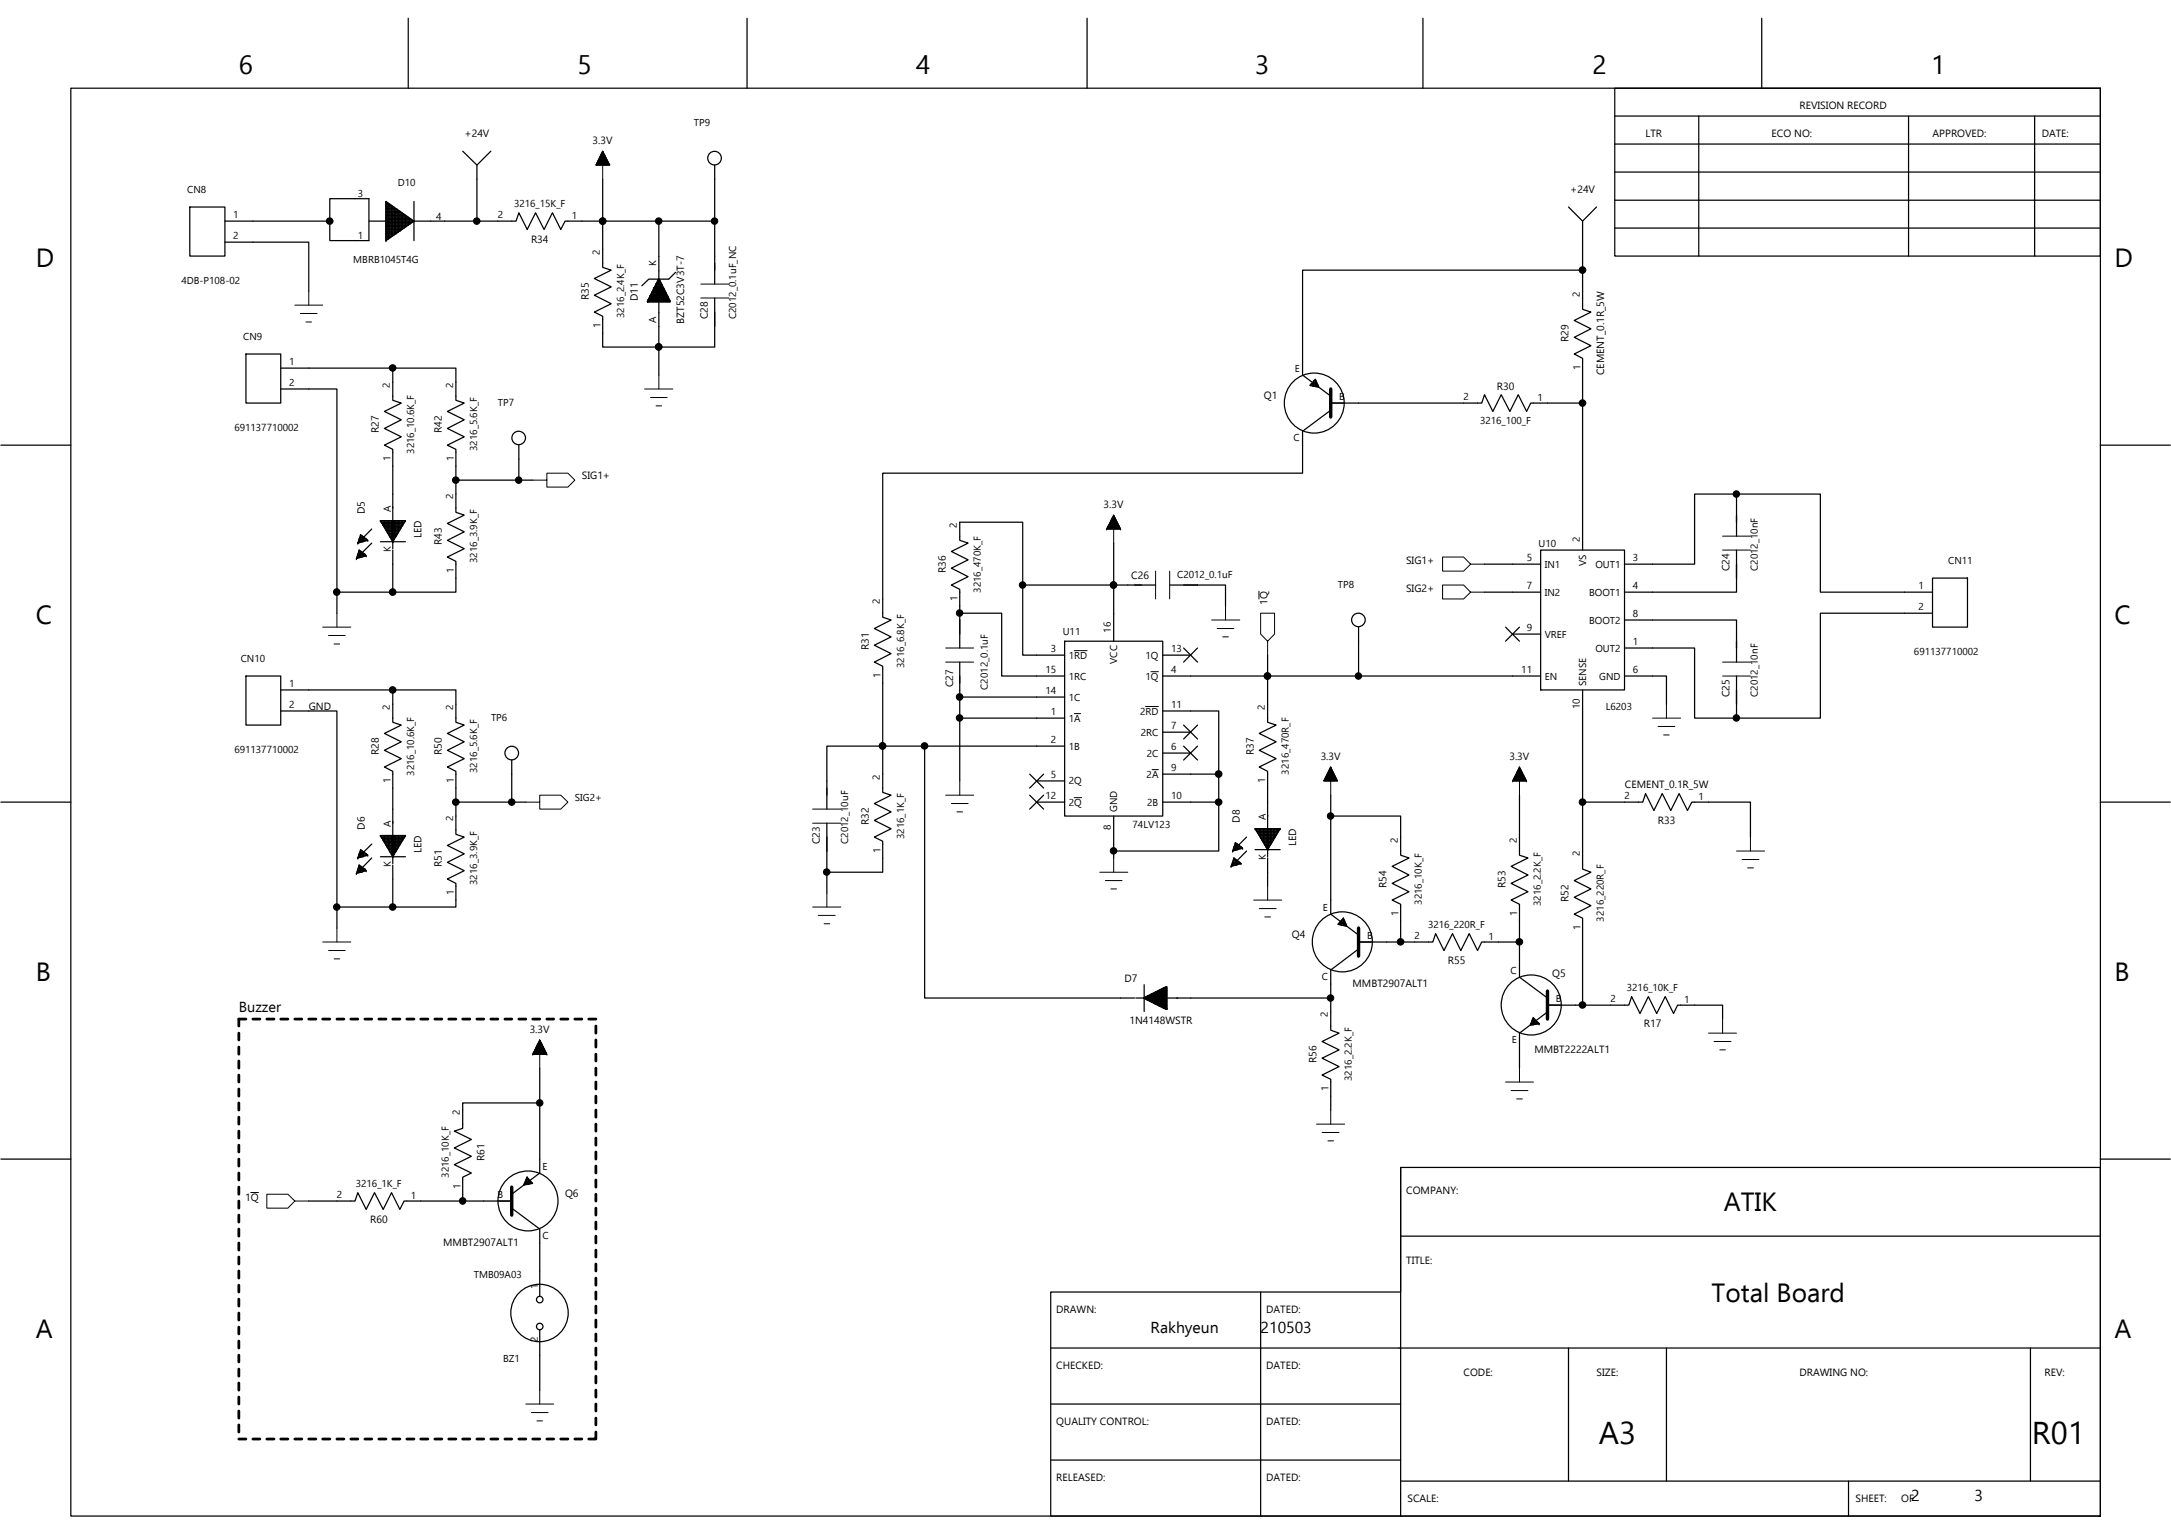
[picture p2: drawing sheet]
<svg xmlns="http://www.w3.org/2000/svg" width="297mm" height="210mm" viewBox="0 0 297 210" stroke-linecap="round" stroke-linejoin="round" font-family="sans-serif">
<g fill="none" stroke="#000" stroke-width=".17">
<path d="M9.7 12.1h277.7v195.3h-277.7zM55.9 2.5v9.6M102.2 2.5v9.6M148.7 2.5v9.6M194.7 2.5v9.6M220.9 15.9h66.5M220.9 19.7h66.5M220.9 12.1h66.5v22.9h-66.5zM232.4 15.9v19.1M241 2.5v9.6M261.1 15.9v19.1M278.4 15.9v19.1"/>
<path d="M26 28.3h4.8v6.7h-4.8zM30.8 33.1h11.4v6.7M45.1 30.2v2.7h5.4v-5.7h-5.4v3h-14.3M50.5 30.2h20.1l.4-1.1 1.1 2.3 1.2-2.3 1.1 2.3 1.2-2.3 1.1 2.3 .6-1.2h12.8M52.8 32.9h.1M52.8 27.6h.1M52.8 31.2h2.5M52.8 28.5h1.3v3.5M52.8 28.9h1.9v2.7M52.8 27.6v5.3M52.8 32.7h.3M52.8 32.5h.6"/>
<path d="M52.8 32.4h.8M52.8 32.2h1.1M52.8 32h1.4M52.8 31.8h1.7M52.8 31.6h2M52.8 31.4h2.2M52.8 31h2.8M52.8 30.8h3.1M52.8 30.6h3.3M52.8 30.4h3.6M52.8 30.1h3.5M52.8 29.9h3.2v.7"/>
<path d="M52.8 29.7h3M52.8 29.5h2.7M52.8 29.3h2.4M52.8 29.1h2.2M52.8 28.7h1.6M52.8 28.3h1.1M52.8 28.2h.8M52.8 27.9h.5M52.8 27.8h.3M52.8 27.6l3.8 2.6-3.8 2.7zM53 27.7v5.1M53.2 27.8v4.9"/>
<path d="M53.4 28v4.5M53.6 28.1v4.3M53.7 28.2v4M54 28.4v3.7M54.3 28.6v3.3M54.5 28.8v2.9M54.9 29.1v2.4M55.1 29.2v2.1M55.3 29.3v1.9M55.5 29.4v1.6M55.7 29.6v1.3M55.9 29.7v1.1"/>
<path d="M56.2 30v.5M56.4 30.1v.3M56.6 30.2h.1M56.6 27.6v5.3M63.3 20.7l2 1.9v7.6M67.2 20.7l-1.9 1.9M82.5 24.5v12.1l1.1 .4-2.3 1.1 2.3 1.1-2.3 1.2 2.3 1.2-2.3 1.1 1.2 .6v4.2h7.6v3.8M82.5 30.2h.1M90.1 30.2v8M92.4 37.3l-.9 .9h-2.7l-1 .9M97.8 22.6v7.6h-7.7M97.8 30.2v8.7"/>
<path d="M214.6 28.3l1.9 1.9v12.1l1.2 .4-2.3 1.1 2.3 1.2-2.3 1.1 2.3 1.2-2.3 1.1 1.1 .6v6.1M216.5 37h-38.3v14.3l3.9 2.9M218.4 28.3l-1.9 1.9M220.9 23.5h66.5M220.9 27.4h66.5M220.9 31.2h66.5M33.7 48.4h4.7v6.7h-4.7zM38.4 50.4h15.3v4.4l1.2 .3-2.3 1.2 2.3 1.1-2.3 1.2 2.3 1.2-2.3 1.1 1.1 .6v13.6M38.4 53.2h7.7v27.8M53.7 50.4h8.7v4.4l1.1 .3-2.3 1.2 2.3 1.1-2.3 1.2 2.3 1.2-2.3 1.1 1.2 .6v4.2h8.6M97.8 40.8v6.7h-7.7v-6.2M179.3 52.7h1"/>
<path d="M179.4 52.5v.3M179.5 52.5h.7M179.6 52.3v.5M179.7 52.3h.4v.6M179.7 52.8h.7M179.7 52.1v.7M179.8 52.1h.3M180 51.9v1M180 51.9l.4 1.1-1.2-.3zM180 51.9h.1M180.3 52.7v.3M182.1 55.1h20.6l.4-1.1 1.2 2.3 1.1-2.3 1.2 2.3 1.1-2.3 1.2 2.3 .5-1.2h7.1v20.1"/>
<path d="M182.1 56.1l-3.9 2.9v5.7h-57.4v19.7l1.1 .4-2.3 1.2 2.3 1.1-2.3 1.2 2.3 1.1-2.3 1.2 1.2 .5v17.3l1.1 .4-2.3 1.1 2.3 1.2-2.3 1.1 2.3 1.2-2.3 1.1 1.2 .6v4.2h-7.7v2.9M.1 60.9h9.6M48.8 76.4h.1M48.8 76.2h.7M48.9 76h1.2M49 74.3h.1M49 75.6h.7M49 74.1h.7M49.1 75.4h.3M49.1 73.9h1.2M49.1 75.2v1.1M49.1 75.2h.1"/>
<path d="M49.1 75.2l1 .8-1.3 .4zM49.2 73.5h.6M49.3 73.3h.3M49.3 75.4v.8M49.3 73.2v1M49.3 73.2h.1M49.5 75.6v.6M49.5 73.3v.8M49.7 75.7v.4M49.7 73.5v.6M49.9 76.1v-.3h-.9v.5M49.9 73.6v.4"/>
<path d="M50.1 76h.1M50.1 73.9v-.2h-1v.5M50.3 73.9h.1M50.9 74.3l-1.9 1.9M50.9 72.4l-1.9 1.9 .3-1.1 1 .7-1.3 .4M52 71.2h.1M52 74.1h3.5M52.2 71.2v.4M52.4 71.2v.7M52.8 71.2v1.3M53 71.2v1.6M53.4 71.2v2.3"/>
<path d="M53.6 71.2v2.6M53.7 75.2v5.8M53.7 71.2h1.8l-1.8 2.9zM53.7 74.1h.1M53.9 73.9h-.3M54 71.2v2.6M54 73.7h-.5M54.1 73.5h-.7M54.1 71.2v2.3M54.2 73.3h-.9M54.3 71.2v2h-1.1v-2M54.5 73h-1.4"/>
<path d="M54.5 71.2v1.6M54.5 72.7h-1.5M54.7 72.6h-1.9M54.7 71.2v1.3M54.8 72.4h-2.1M54.9 71.2v1h-2.3v-1M55 72h-2.5M55.1 71.2v.6M55.1 71.8h-2.7M55.2 71.6h-2.9M55.3 71.2v.3M55.4 71.4h-3.3"/>
<path d="M55.5 71.2h.1M55.5 71.2h-3.5M62.4 65.7v4.4l1.1 .4-2.3 1.1 2.3 1.1-2.3 1.2 2.3 1.2-2.3 1.1 1.2 .6v4.2h-16.3M71 60.9v4.8h1.9M152.4 74.3v13.4M203.1 77.2h7.7M210.8 75.2h11.5v19.2h-11.5zM237.6 75.2v5.8h-15.3M237.6 73.3v-5.7h11.5v13.4h15.3M237.6 67.6h-5.7v9.6h-9.6M264.4 79.1h4.8v6.7h-4.8zM287.4 60.9h9.5"/>
<path d="M33.7 92.5h4.7v6.7h-4.7zM38.4 94.4h15.3v4.4l1.2 .4-2.3 1.1 2.3 1.2-2.3 1.1 2.3 1.2-2.3 1.1 1.1 .6v12.6M38.4 97.3h7.7v26.8M46.1 81v2.9M53.7 94.4h8.7v4.4l1.1 .4-2.3 1.1 2.3 1.2-2.3 1.1 2.3 1.2-2.3 1.1 1.2 .6v4.2M131.3 83.9v4.7M131.3 90.6v4.8M131.3 98.2v8.6M145.7 87.7h13.4v23.9h-13.4zM145.7 89.6h-5.8v-18.2h-8.6v2.5l1.2 .4-2.3 1.1 2.3 1.2-2.3 1.1 2.3 1.2-2.3 1.1 1.1 .6v3.3h5.8v8.6h8.6M145.7 95.4h-14.4v2.8M145.7 98.2h-14.4"/>
<path d="M158.1 80h-18.2M159.1 97.3h7.6v8.6M159.1 92.5h14.3M159.1 89.6h3.8M160 80h7.7v2.9M161.9 88.6l1.9 2M161.9 99.2l1.9 1.9M163.8 88.6l-1.9 2M163.8 99.2l-1.9 1.9M173.4 89.6v2.9M173.4 92.5v6.3l1.2 .4-2.3 1.1 2.3 1.2-2.3 1.1 2.3 1.2-2.3 1.1 1.1 .6v11.7M185.9 85.8v6.7h-12.5"/>
<path d="M185.9 92.5h24.9M203.1 81h7.7M206 85.8l1.9 1.9M207 86.7h3.8M207.9 85.8l-1.9 1.9M216.5 94.4v15.3M222.3 92.5h5.7v3.8M222.3 88.6h9.6v9.6h5.7M222.3 84.8h15.3v5.8M264.4 83.9h-15.3v14.3h-11.5v-5.7M.1 109.7h9.6M48.8 119.5h.1"/>
<path d="M48.8 119.3h.7M48.9 119.1h1.2M49 117.4h.1M49 118.7h.7M49 117.2h.7M49.1 118.5h.3M49.1 117h1.2M49.1 118.3v1.1M49.1 118.3h.1M49.1 118.3l1 .8-1.3 .4zM49.2 116.6h.6M49.3 116.4h.2v.8"/>
<path d="M49.3 118.5v.8M49.3 116.2v1.1M49.3 116.2h.1M49.5 118.6v.7M49.7 118.8v.4M49.7 116.5v.7M49.9 119.1v-.2h-.9v.5M49.9 116.7v.4M50.1 119.1h.1M50.1 117.1v-.3h-1v.5M50.3 117h.1M50.9 117.4l-1.9 1.9"/>
<path d="M50.9 115.5l-1.9 1.9 .3-1.2 1 .8-1.3 .4M52 114.3h.1M52 114.3h3.5M52 117.2h3.5M52.1 114.5h3.3M52.2 114.3v.4M52.3 114.7h2.9M52.4 114.9h2.7M52.4 114.3v.7M52.5 115.1h2.5M52.6 114.3v1h2.3v-1M52.7 115.5h2.1"/>
<path d="M52.8 114.3v1.3l1.9 .1M53 115.8h1.5M53 114.3v1.6M53.1 116h1.4M53.2 114.3v1.9h1.1v-1.9M53.3 116.4h.9M53.4 114.3v2.3M53.4 116.6h.7M53.5 116.8h.5M53.6 114.3v2.6M53.6 117h.3M53.7 118.3v5.8"/>
<path d="M53.7 114.3h1.8l-1.8 2.9zM53.7 117.2h.1M54 114.3v2.5M54.1 114.3v2.2M54.5 114.3v1.6M54.7 114.3v1.3M55.1 114.3v.6M55.3 114.3v.3M55.5 114.3h.1M70 104v5.7h1.9M70 109.7h-7.6v4.4l1.1 .4-2.3 1.2 2.3 1.1-2.3 1.2 2.3 1.1-2.3 1.1 1.2 .6v3.3h-8.7M113.1 112.6v6.7"/>
<path d="M126.5 102.1h-13.4v8.6M140.9 105.9l1.9 1.9M140.9 108.8l1.9 1.9M141.8 109.7h3.9M141.8 106.8h3.9M142.8 105.9l-1.9 1.9M142.8 108.8l-1.9 1.9M145.7 102.1h-19.2v34.4h28.7M152.4 111.6v5.8M159.1 109.7h7.6v6.7h-14.3M159.1 105.9h7.6v3.8M159.1 103h3.8"/>
<path d="M159.1 100.2h3.8M161.9 102.1l1.9 1.9M163.8 102.1l-1.9 1.9M168.4 118.5h.1M168.5 118.3h.7M168.6 118.1h1.2M168.7 116.4h.1M168.7 116.2h.7M168.7 117.8h.6M168.8 116h1.2M168.8 117.6h.3M168.8 117.4h.1"/>
<path d="M168.8 117.4v1M168.8 117.4l1 .7-1.4 .4zM168.9 115.7h.6M169 115.5h.3M169 115.3h.1M169 115.3v1M169 117.5v.8M169.2 115.4v.8M169.2 117.7v.6M169.4 115.6v.6M169.4 117.8v.4M169.6 115.7v.4"/>
<path d="M169.6 118.2v-.2h-.9v.4M169.8 116.1v-.3h-1v.5M169.8 118.1h.1M170 116h.1M170.6 114.5l-1.9 1.9 .3-1.1 1 .7-1.3 .4M170.6 116.4l-1.9 1.9M171.7 116.2h3.5M171.7 113.4h.1M171.7 113.4h3.5M171.8 113.5h3.2M171.9 113.4v.3M172 113.7h2.9"/>
<path d="M172.1 113.9h2.7M172.1 113.4v.6M172.2 114.1h2.5M172.3 113.4v.9h2.3v-.9M172.4 114.5h2.1M172.5 113.4v1.3M172.5 114.7h1.9M172.6 114.9h1.6M172.7 113.4v1.6M172.7 115.1h1.4M172.9 113.4v1.9h1.1v-1.9M173 115.5h.9"/>
<path d="M173.1 113.4v2.2M173.1 115.7h.7M173.2 115.8h.4M173.2 113.4v2.5M173.3 116h.3M173.4 113.4h1.8l-1.8 2.8zM173.4 116.2h.1M173.4 117.4v3.8M173.6 113.4v2.5M173.8 113.4v2.2M174.2 113.4v1.5M174.4 113.4v1.2"/>
<path d="M174.8 113.4v.6M175 113.4v.3M175.2 113.4h.1M182.1 108.8v16.3l3.8 2.8M182.1 111.6h9.5v5.4l1.2 .4-2.3 1.1 2.3 1.2-2.3 1.1 2.3 1.2-2.3 1.1 1.1 .6v5.2h-5.7M207.9 108.8v8.2l1.2 .4-2.3 1.1 2.3 1.2-2.3 1.1 2.3 1.2-2.3 1.1 1.1 .6v5.2M239.5 114.5v-4.8h-8l-.6 1.2-1.2-2.3-1.1 2.3-1.2-2.3-1.1 2.3-1.2-2.3-.3 1.1h-8.3v9.2l1.2 .4-2.3 1.2 2.3 1.1-2.3 1.1 2.3 1.2-2.3 1.2 1.1 .5v11.9M287.4 109.7h9.5M46.1 124.1v2.9M46.1 124.1h7.6M155.4 136.5h1.1M156.5 134.7v3.7"/>
<path d="M159.6 136.5h22.5M183.1 126.4h1M183.2 126.3v.2M183.3 126.2h.7M183.4 126v.5M183.5 126h.5v.6M183.5 126.6h.7M183.6 125.8v.8M183.7 125.8h.2M183.8 125.6v1M183.8 125.6h.1M183.8 125.6l.5 1.1-1.3-.3z"/>
<path d="M184.2 126.4v.3M185.9 129.8l-3.8 2.9v8.2l1.1 .4-2.3 1.2 2.3 1.1-2.3 1.2 2.3 1.1-2.3 1.2 1.2 .5v4.2M191.6 128.9h4.4l.4-1.2 1.2 2.3 1.1-2.3 1.2 2.3 1.1-2.3 1.2 2.3 .5-1.1h5.2v4.8l3.8 2.8M209.5 140h1.1M209.5 139.8h.9M209.6 139.5v.7M209.6 139.6h.6M209.7 139.4h.3M209.8 139.2h.1M209.8 139.2l.8 .9-1.2 .1zM209.8 139.3v.9M210 139.5v.6"/>
<path d="M210.2 139.7v.4M210.4 139.8v.3M211.7 137.5h11.2l.3-1.2 1.2 2.3 1.1-2.3 1.2 2.3 1.1-2.3 1.2 2.3 .5-1.1h6.2v1.9M211.7 138.4l-3.8 2.9v4.8M.1 158.6h9.6M73.8 150.9h-10.5v3.4l-1.1 .4 2.3 1.2-2.3 1.1 2.3 1.2-2.3 1.1 2.3 1.2-1.2 .5v3.3M73.8 146.1v14.4l-3.8 2.9M191.6 159.7v47.7M209.4 140.2h.4M209.4 140v.2M210.6 140.1h.1M287.4 158.6h9.5"/>
<path d="M70 164.3h-14.7l-.6 1.1-1.1-2.2-1.2 2.2-1.2-2.2-1.1 2.2-1.1-2.2-.4 1.1h-6.4M70 165.3l3.8 2.8v9.2M71.7 162h.7M71.8 161.9v.2M71.8 161.8h1M71.9 161.6h.7M71.9 161.4h.5M71.9 161.4v.6M72 161.2h.3M72.1 161l.8 .9-1.3 .2zM72.1 161h.1M72.1 161v1"/>
<path d="M72.3 161.3v.7M72.5 161.5v.4M72.7 161.7v.2M143.8 176.7h47.8v-17h95.8v47.7h-143.6zM172.5 176.7v30.7M191.6 169.1h95.8M73.8 181.9v8.3M143.8 192.1h47.8M143.8 199.7h47.8M143.8 184.4h143.6M214.6 184.4v18.2M228 184.4v18.2"/>
<path d="M277.8 184.4v18.2M191.6 202.6h95.8M252.9 202.6v4.8"/>
<circle cx="97.8" cy="21.6" r=".93"/>
<circle cx="71" cy="59.9" r=".93"/>
<circle cx="179.8" cy="55.1" r="4.1"/>
<circle cx="185.9" cy="84.8" r=".93"/>
<circle cx="70" cy="103" r=".93"/>
<circle cx="183.7" cy="128.8" r="4.1"/>
<circle cx="209.5" cy="137.5" r="4.1"/>
<circle cx="72.2" cy="164.3" r="4.1"/>
<circle cx="73.8" cy="179.6" r="3.9"/>
<circle cx="73.8" cy="177.8" r=".45"/>
<circle cx="73.8" cy="181.5" r=".45"/>
</g>
<g fill="none" stroke="#000" stroke-width=".38">
<path d="M33.7 139.4h-1v1M34.6 139.4h1M36.5 139.4h1M38.4 139.4h1M40.3 139.4h1M42.2 139.4h1M44.2 139.4h.9M46.1 139.4h1M48 139.4h1M49.9 139.4h1M51.8 139.4h1M53.7 139.4h1"/>
<path d="M55.7 139.4h.9M57.6 139.4h.9M59.5 139.4h.9M61.4 139.4h1M63.3 139.4h1M65.3 139.4h.9M67.2 139.4h.9M69.1 139.4h.9M71 139.4h.9M72.9 139.4h.9M74.8 139.4h1M76.7 139.4h1"/>
<path d="M78.7 139.4h.9M80.6 139.4h.9M32.7 141.3v1M32.7 143.2v1M32.7 145.1v1M32.7 147.1v.9M32.7 149v.9M32.7 150.9v.9M32.7 152.8v1M32.7 154.7v1M32.7 156.7v.9M32.7 158.6v.9"/>
<path d="M81.5 140.4v.9M81.5 142.3v.9M81.5 144.2v.9M81.5 146.1v1M81.5 148v1M81.5 149.9v1M81.5 151.8v1M81.5 153.8v.9M81.5 155.7v1M81.5 157.6v1M81.5 159.5v1M32.7 160.5v.9"/>
<path d="M32.7 162.4v1M32.7 164.3v1M32.7 166.2v1M32.7 168.1v1M32.7 170v1M32.7 172v.9M32.7 173.9v.9M32.7 175.8v.9M32.7 177.7v1M32.7 179.6v1M81.5 161.4v1M81.5 163.4v.9"/>
<path d="M81.5 165.3v.9M81.5 167.2v.9M81.5 169.1v.9M81.5 171v1M81.5 172.9v1M81.5 174.8v1M81.5 176.7v1M81.5 178.7v.9M32.7 181.5v1M32.7 183.5v.9M32.7 185.4v.9M32.7 187.3v1"/>
<path d="M32.7 189.2v1M32.7 191.1v1M32.7 193v1M32.7 194.9v1M32.7 196.9h1M34.6 196.9h1M36.5 196.9h1M38.4 196.9h1M40.3 196.9h1M42.2 196.9h1M44.2 196.9h.9M46.1 196.9h1"/>
<path d="M48 196.9h1M49.9 196.9h1M51.8 196.9h1M53.7 196.9h1M55.7 196.9h.9M57.6 196.9h.9M59.5 196.9h.9M61.4 196.9h1M63.3 196.9h1M65.3 196.9h.9M67.2 196.9h.9M69.1 196.9h.9"/>
<path d="M71 196.9h.9M72.9 196.9h.9M74.8 196.9h1M76.7 196.9h1M78.7 196.9h.9M81.5 180.6v.9M81.5 182.5v1M81.5 184.4v1M81.5 186.3v1M81.5 188.3v.9M81.5 190.2v.9M81.5 192.1v.9"/>
<path d="M81.5 194v.9M81.5 195.9v1h-.9"/>
</g>
<g fill="none" stroke="#000" stroke-width=".28">
<path d="M89.2 40v1.3M89.4 39.8h1.5M89.5 39.5h1.3M89.5 39.4v1.9M89.6 39.2h1M89.8 38.9h.7M89.8 38.9v2.4M89.9 38.7h.5M90 38.4h.2M90 38.3v3M90.1 38.2l1.6 3.1h-3.1zM90.3 38.5v2.8"/>
<path d="M90.5 39v2.3M90.8 39.5v1.8M88.8 40.8h2.6M88.9 40.5h2.4M88.9 40.5v.8M89.1 40.3h2.1M89.2 40h1.9M91.1 40.1v1.2M91.4 40.6v.7M91.6 41.1h-2.9v.2M91.6 41.2v.1M156.5 136.5h3.1"/>
<path d="M156.5 136.5l3.1-1.5v3zM156.8 136.4v.3M157 136.8h2.6M157.1 136.2v.6M157.1 136.2h2.5M157.3 136.1v.8M157.6 137.1h2M157.6 136v1.1M157.6 136h2M157.9 135.9v1.3M158.1 135.7v1.7h1.5M158.2 135.7h1.4"/>
<path d="M158.4 135.6v1.8M158.6 135.5v2.1h1M158.7 135.5h.9M158.9 135.3v2.4M159.5 135.1v2.9M159.6 135.2h-.4v2.7h.4"/>
</g>
<g fill="none" stroke="#000" stroke-width=".14">
<path d="M42.2 39.8v1.9M81.6 22.5v.1l1.8-.1M81.6 22.5h1.8M81.6 22.3v.3M81.6 22.4h1.7M81.7 22.3h1.6M81.7 22.2v.4M81.7 22.2h1.5M81.8 22.2h1.4M81.8 22v.6M81.8 22.1h1.4M81.8 22h1.3"/>
<path d="M81.8 21.9v.7M81.8 21.9h1.3M81.9 21.9h1.2M81.9 21.7v.9M81.9 21.8h1.1M82 21.7h1M82 21.5v1.1M82 21.6h.9M82.1 21.5h.8M82.1 21.4v1.2M82.1 21.5h.7v1.1M82.1 21.4h.7"/>
<path d="M82.2 21.2v1.4M82.2 21.3h.6v1.3M82.2 21.2h.5M82.2 21.1v1.5M82.3 21.1h.4M82.3 20.9v1.7M82.3 21h.3M82.4 20.9h.2M82.4 20.8h.1M82.4 20.7v1.9M82.5 20.7h.1M82.5 20.7v1.9"/>
<path d="M82.5 20.7l.9 1.9h-1.9l1-1.9v3.8M82.5 20.8v1.8M82.6 21v1.6M82.7 21.1v1.5M82.9 21.6v1M83 21.7v.9M83.1 21.9v.7M83.2 22.1v.5M83.2 22.2v.4M83.3 22.4v.2M95.9 38.9h3.8M40.3 41.7h3.9"/>
<path d="M41.1 42.9h2.3M41.9 44h.7M88.2 53.2h3.9M89 54.4h2.3M89.8 55.5h.7M90.1 51.3v1.9M95.9 40.8h3.8M72.9 65.7h1.9v-1h2.9l1 1-1 .9h-2.9v-.9M151.4 72.4h.1M151.5 72.3h1.8M151.5 72.2v.2M151.5 72.2h1.7"/>
<path d="M151.6 72v.4M151.6 72.1h1.6M151.6 72h1.5M151.6 71.9v.5M151.7 71.9h1.4M151.7 71.7v.7M151.7 71.8h1.3M151.8 71.7h1.2M151.8 71.6v.8M151.8 71.6h1.1M151.9 71.5h1M152 71.2v1.2"/>
<path d="M152 71.4h.8M152 71.3h.8M152 71.1v1.3M152 71.2h.7M152.1 71.1h.6M152.1 70.9v1.5M152.1 71h.5M152.2 70.8v1.6M152.2 70.9h.4M152.2 70.8h.3M152.3 70.6v1.8M152.3 70.7h.2"/>
<path d="M152.3 70.7h.1M152.4 70.5v1.9M152.4 70.6h.1M152.4 70.5h.1M152.4 70.5l.9 1.9h-1.9l1-1.9v3.8M152.5 70.7v1.7M152.6 70.8v1.6M152.7 71v1.4M152.7 71.1v1.3M152.8 71.3v1.1M152.8 71.4h-.9v1M152.9 71.5v.9"/>
<path d="M152.9 71.6v.8M153 71.8v.6M153.1 71.9v.5M153.2 72.1v.3M153.3 72.2v.2M153.3 72.4h.1M158.1 78.1v3.8M160 78.1v3.8M201.2 77.2l-.9-1h-2.9v1.9h2.9l.9-.9h1.9M235.7 73.3h3.8M235.7 75.2h3.8M44.2 85.8h3.8"/>
<path d="M45 86.9h2.2M45.7 88.1h.8M46.1 83.9v1.9M129.4 90.6h3.8M129.4 88.6h3.8M147 97.6h.8M147 89h1.7M156.7 96.6h1.8M157.5 91.9h1M165.8 84.8h3.8M166.5 86h2.3M167.3 87.1h.8"/>
<path d="M167.7 82.9v1.9M172.3 80.9v1M173.4 87.7l-.9-1v-2.8h1.9v2.8l-1 1v1.9M201.2 81l-.9-1h-2.9v1.9h2.9l.9-.9h1.9M226.1 98.2h3.9M226.9 99.4h2.2M228 96.3v1.9M235.7 90.6h3.8M235.7 92.5h3.8M71.9 109.7h1.9v-.9h2.9l1 .9-1 1h-2.9v-1M111.2 110.7h3.8M111.2 112.6h3.8"/>
<path d="M129.4 108.8h3.8M130.2 109.9h2.3M130.9 111.1h.8M131.3 106.8v2M147 109.1h1M150.5 119.3h3.8M152.4 117.4v1.9M157.6 105.3h.9M181.1 106.7l1.9 .1M181.2 106.7h1.7M181.2 106.6v.2M181.2 106.6h1.7"/>
<path d="M181.3 106.5h1.5M181.4 106.3v.5M181.4 106.4h1.3M181.4 106.3h1.3M181.5 106.1v.7M181.5 106.2h1.2M181.5 106.1h1.1M181.5 106v.8M181.5 106h1.1M181.6 106h.9M181.6 105.8v1M181.6 105.9h.9"/>
<path d="M181.6 105.8h.9M181.7 105.6v1.2M181.7 105.7h.8M181.7 105.7h.7M181.8 105.5v1.3M181.8 105.6h.6M181.8 105.5h.5M181.8 105.3v1.5M181.8 105.4h.5M181.9 105.4h.3M181.9 105.2v1.6M181.9 105.3h.3"/>
<path d="M181.9 105.2h.3M182 105v1.8M182 105.1h.1M182.1 106.8v-1.9l.9 1.9h-1.9l1-1.9v3.9M182.1 105h.1M182.1 105.1v1.7M182.2 105.2v1.6M182.3 105.4v1.4M182.4 105.5v1.3M182.5 105.7v1.1M182.5 105.9v.9M182.6 106v.8"/>
<path d="M182.7 106.2v.6M182.7 106.3v.5M182.8 106.4h-1.5v.4M182.8 106.4v.4M182.9 106.6v.2M207 106.8h.1M207 106.8h1.8M207 106.7h1.8M207.1 106.5v.3M207.1 106.6h1.6M207.1 106.5h1.6v.3M207.2 106.4v.4"/>
<path d="M207.2 106.4h1.4M207.3 106.2v.6M207.3 106.3h1.3M207.3 106.2h1.2M207.3 106.1h1.2M207.4 106h1M207.5 105.7v1.1M207.5 105.8h.8M207.5 105.7h.8v1.1M207.6 105.5v1.3M207.6 105.7h.7M207.6 105.6h.6"/>
<path d="M207.6 105.4v1.4M207.6 105.5h.6M207.7 105.4h.4M207.7 105.2v1.6M207.7 105.3h.4M207.8 105.1v1.7M207.8 105.2h.2M207.8 105.1h.2M207.9 104.9v1.9M207.9 105.1h.1M207.9 105h.1M207.9 104.9l1 1.9h-1.9l.9-1.9v3.9"/>
<path d="M207.9 105v1.8M208 105.2v1.6M208.1 105.3v1.5M208.2 105.5v1.3M208.3 105.6v1.2M208.4 105.9h-1v.9M208.4 105.9v.9M208.4 106h-1l-.1 .8M208.5 106.1v.7M208.6 106.2v.6M208.6 106.4v.4M208.8 106.7h-1.8v.1"/>
<path d="M208.8 106.7v.1M208.9 106.8h.1M227.6 100.5h.8M237.6 116.4h3.8M238.4 117.6h2.3M239.1 118.7h.8M239.5 114.5v1.9M44.2 128.9h3.8M45 130h2.2M45.7 131.2h.8M46.1 127v1.9M111.2 124.1h3.8"/>
<path d="M111.9 125.2h2.4M112.8 126.4h.7M113.1 122.2v1.9M151.2 120.5h2.3M152 121.6h.8M171.5 123.1h3.9M172.3 124.3h2.3M173.1 125.4h.7M173.4 121.2v1.9M235.7 139.4v1.9M72.9 144.2h.1M72.9 144.2h1.9"/>
<path d="M72.9 144.1h1.9M73 144v.2M73 144h1.7v.2M73 144h1.7M73 143.8v.4M73 143.9h1.7v.3M73.1 143.8h1.5M73.1 143.7v.5M73.1 143.7h1.5v.5M73.2 143.6h1.3M73.2 143.5v.7M73.2 143.6h1.3v.6"/>
<path d="M73.3 143.5h1.2M73.3 144.2v-.8h1.1v.8M73.3 143.3h1.1M73.3 144.2v-.9h1.1v.9M73.4 143.2h.9M73.4 143v1.2M73.4 143.1h.9v1.1M73.5 143h.7M73.5 142.9v1.3M73.5 143h.7v1.2M73.6 142.9h.6M73.6 142.7v1.5"/>
<path d="M73.6 142.8h.5v1.4M73.6 142.7h.5M73.7 142.6v1.6M73.7 142.6h.4v1.6M73.7 142.6h.3M73.8 142.5h.2v1.7M73.8 142.4v1.8M73.8 142.4h.1M73.8 142.3h.1v1.9M73.8 142.3v1.9M73.8 142.3h.1M73.8 142.3l1 1.9h-1.9l.9-1.9v3.8"/>
<path d="M74.8 144.2h.1M180.1 153.8h3.9M180.9 154.9h2.3M181.7 156.1h.8M182.1 151.8v2M206 148h3.8M206.8 149.2h2.3M207.5 150.3h.8M207.9 146.1v1.9M233.8 141.3h3.8M234.5 142.5h2.3M235.3 143.6h.8"/>
<path d="M34.3 163.1h1.1M40.3 164.3l-.9-.9h-2.9v1.9h2.9l.9-1h1.9M71.9 192.1h3.9M72.7 193.2h2.3M73.5 194.4h.7M73.8 190.2v1.9"/>
</g>
<path d="M182.1 53.2v3.8M185.9 127v3.8M211.7 135.6v3.8M70 162.4v3.8" fill="none" stroke="#000" stroke-width=".47"/>
<g fill="#000" stroke="#000" stroke-width=".14">
<circle cx="45.1" cy="30.2" r=".45"/>
<circle cx="65.2" cy="30.2" r=".45"/>
<circle cx="82.5" cy="30.2" r=".45"/>
<circle cx="90.1" cy="30.2" r=".45"/>
<circle cx="97.8" cy="30.2" r=".45"/>
<circle cx="216.5" cy="36.9" r=".46"/>
<circle cx="53.7" cy="50.3" r=".45"/>
<circle cx="90.1" cy="47.5" r=".45"/>
<circle cx="216.5" cy="55.1" r=".45"/>
<circle cx="62.4" cy="65.7" r=".45"/>
<circle cx="71" cy="65.7" r=".45"/>
<circle cx="237.6" cy="67.6" r=".45"/>
<circle cx="46.1" cy="81" r=".45"/>
<circle cx="53.7" cy="81" r=".46"/>
<circle cx="53.7" cy="94.4" r=".45"/>
<circle cx="131.3" cy="95.3" r=".45"/>
<circle cx="131.3" cy="83.9" r=".45"/>
<circle cx="131.3" cy="98.2" r=".45"/>
<circle cx="139.9" cy="80" r=".45"/>
<circle cx="152.4" cy="80" r=".45"/>
<circle cx="173.4" cy="92.5" r=".45"/>
<circle cx="185.9" cy="92.5" r=".45"/>
<circle cx="237.6" cy="98.2" r=".45"/>
<circle cx="62.4" cy="109.7" r=".45"/>
<circle cx="70" cy="109.7" r=".45"/>
<circle cx="113.1" cy="119.3" r=".45"/>
<circle cx="120.8" cy="102" r=".45"/>
<circle cx="126.5" cy="102" r=".45"/>
<circle cx="152.4" cy="116.4" r=".45"/>
<circle cx="166.7" cy="105.9" r=".46"/>
<circle cx="166.7" cy="109.7" r=".45"/>
<circle cx="182" cy="111.6" r=".45"/>
<circle cx="216.5" cy="109.7" r=".45"/>
<circle cx="46.1" cy="124.1" r=".45"/>
<circle cx="53.7" cy="124.1" r=".45"/>
<circle cx="182" cy="136.5" r=".45"/>
<circle cx="191.6" cy="128.8" r=".45"/>
<circle cx="207.9" cy="128.8" r=".45"/>
<circle cx="216.5" cy="137.5" r=".45"/>
<circle cx="73.8" cy="150.9" r=".45"/>
<circle cx="63.3" cy="164.3" r=".45"/>
</g>
<g font-size="4.3">
<text x="218.8" y="197.5">A3</text>
<text x="278" y="197.5">R01</text>
</g>
<g font-size="3.6">
<text x="32.7" y="10.1">6</text>
<text x="79" y="10.1">5</text>
<text x="125.4" y="10.1">4</text>
<text x="171.7" y="10.1">3</text>
<text x="217.9" y="10.1">2</text>
<text x="264.2" y="10.1">1</text>
<text x="4.9" y="36.6">D</text>
<text x="289.3" y="36.6">D</text>
<text x="4.9" y="85.4">C</text>
<text x="289.3" y="85.4">C</text>
<text x="4.9" y="134.2">B</text>
<text x="289.3" y="134.2">B</text>
<text x="235.9" y="165.6">ATIK</text>
<text x="234.2" y="178.1">Total Board</text>
<text x="4.9" y="183.1">A</text>
<text x="289.3" y="183.1">A</text>
</g>
<g font-size="2.2">
<text x="157.4" y="182.3">Rakhyeun</text>
<text x="172.5" y="182.3">210503</text>
<text x="261.5" y="205.3">2</text>
<text x="270.1" y="205.3">3</text>
</g>
<text font-size="2" x="32.7" y="138.4">Buzzer</text>
<g font-size="1.4">
<text x="95" y="17.2">TP9</text>
<text x="246.2" y="14.9">REVISION RECORD</text>
<text x="63.6" y="18.8">+24V</text>
<text x="81.1" y="19.7">3.3V</text>
<text x="225.1" y="18.8">LTR</text>
<text x="242.4" y="18.8">ECO NO:</text>
<text x="264.4" y="18.8">APPROVED:</text>
<text x="279.4" y="18.8">DATE:</text>
<text x="25.6" y="26.4">CN8</text>
<text x="31.9" y="29.9">1</text>
<text x="49" y="27">3</text>
<text x="54.4" y="25.5">D10</text>
<text x="68.1" y="29.9">2</text>
<text x="70.3" y="28.3">3216_15K_F</text>
<text x="78.2" y="30">1</text>
<text x="214.8" y="26.4">+24V</text>
<text x="31.9" y="32.7">2</text>
<text x="48.3" y="36">MBRB1045T4G</text>
<text x="49" y="32.7">1</text>
<text x="59.7" y="30.1">4</text>
<text x="72.7" y="33.2">R34</text>
<text x="82.1" y="34.8" transform="rotate(-90 82.1 34.8)">2</text>
<text x="24.8" y="38.9">4DB-P108-02</text>
<text x="80.6" y="41.1" transform="rotate(-90 80.6 41.1)">R35</text>
<text x="87.3" y="41.2" transform="rotate(-90 87.3 41.2)">D11</text>
<text x="89.8" y="36.4" transform="rotate(-90 89.8 36.4)">K</text>
<text x="216.2" y="40.6" transform="rotate(-90 216.2 40.6)">2</text>
<text x="33.3" y="46.5">CN9</text>
<text x="82.2" y="44.9" transform="rotate(-90 82.2 44.9)">1</text>
<text x="85.4" y="43.5" transform="rotate(-90 85.4 43.5)">3216_2.4K_F</text>
<text x="89.8" y="44.2" transform="rotate(-90 89.8 44.2)">A</text>
<text x="93.6" y="44.3" transform="rotate(-90 93.6 44.3)">BZT52C3V3T-7</text>
<text x="96.8" y="43.7" transform="rotate(-90 96.8 43.7)">C28</text>
<text x="100.7" y="43.7" transform="rotate(-90 100.7 43.7)">C2012_0.1uF_NC</text>
<text x="214.6" y="46.8" transform="rotate(-90 214.6 46.8)">R29</text>
<text x="39.6" y="50">1</text>
<text x="39.6" y="52.8">2</text>
<text x="53.4" y="53" transform="rotate(-90 53.4 53)">2</text>
<text x="62" y="53" transform="rotate(-90 62 53)">2</text>
<text x="177.2" y="50.9">E</text>
<text x="204.8" y="53.3">R30</text>
<text x="216.2" y="50.7" transform="rotate(-90 216.2 50.7)">1</text>
<text x="219.5" y="51.3" transform="rotate(-90 219.5 51.3)">CEMENT_0.1R_5W</text>
<text x="32.1" y="59">691137710002</text>
<text x="51.8" y="59.2" transform="rotate(-90 51.8 59.2)">R27</text>
<text x="60.4" y="59.2" transform="rotate(-90 60.4 59.2)">R42</text>
<text x="68.1" y="55.5">TP7</text>
<text x="172.9" y="54.6">Q1</text>
<text x="183.2" y="54.8">B</text>
<text x="200.3" y="54.8">2</text>
<text x="202.5" y="58">3216_100_F</text>
<text x="210.4" y="54.8">1</text>
<text x="53.4" y="63.1" transform="rotate(-90 53.4 63.1)">1</text>
<text x="56.7" y="62.1" transform="rotate(-90 56.7 62.1)">3216_10.6K_F</text>
<text x="62.1" y="63.1" transform="rotate(-90 62.1 63.1)">1</text>
<text x="65.3" y="61.7" transform="rotate(-90 65.3 61.7)">3216_5.6K_F</text>
<text x="79.6" y="65.5">SIG1+</text>
<text x="177" y="60.4">C</text>
<text x="49.9" y="70.4" transform="rotate(-90 49.9 70.4)">D5</text>
<text x="53.5" y="70.1" transform="rotate(-90 53.5 70.1)">A</text>
<text x="62" y="68.3" transform="rotate(-90 62 68.3)">2</text>
<text x="151" y="69.5">3.3V</text>
<text x="53.5" y="75.5" transform="rotate(-90 53.5 75.5)">K</text>
<text x="57.7" y="73.6" transform="rotate(-90 57.7 73.6)">LED</text>
<text x="60.4" y="74.6" transform="rotate(-90 60.4 74.6)">R43</text>
<text x="65.3" y="77" transform="rotate(-90 65.3 77)">3216_3.9K_F</text>
<text x="130.9" y="72.2" transform="rotate(-90 130.9 72.2)">2</text>
<text x="192.4" y="77.2">SIG1+</text>
<text x="208.9" y="76.8">5</text>
<text x="210.5" y="74.9">U10</text>
<text x="211.3" y="77.7">IN1</text>
<text x="216.2" y="74.1" transform="rotate(-90 216.2 74.1)">2</text>
<text x="217" y="77.4" transform="rotate(-90 217 77.4)">VS</text>
<text x="218.3" y="77.7">OUT1</text>
<text x="223.4" y="76.8">3</text>
<text x="266.5" y="77.2">CN11</text>
<text x="62.1" y="78.4" transform="rotate(-90 62.1 78.4)">1</text>
<text x="120.4" y="82.7" transform="rotate(-90 120.4 82.7)">2</text>
<text x="129.4" y="78.4" transform="rotate(-90 129.4 78.4)">R36</text>
<text x="131" y="82.3" transform="rotate(-90 131 82.3)">1</text>
<text x="134.2" y="81.1" transform="rotate(-90 134.2 81.1)">3216_470K_F</text>
<text x="154.8" y="79.2">C26</text>
<text x="161.1" y="79.1">C2012_0.1uF</text>
<text x="173.4" y="82.7" transform="rotate(-90 173.4 82.7)">1Q</text>
<text x="183" y="80.4">TP8</text>
<text x="192.4" y="81">SIG2+</text>
<text x="208.9" y="80.6">7</text>
<text x="211.3" y="81.5">IN2</text>
<text x="217.4" y="81.5">BOOT1</text>
<text x="223.4" y="80.6">4</text>
<text x="236.6" y="78.1" transform="rotate(-90 236.6 78.1)">C24</text>
<text x="240.5" y="78.1" transform="rotate(-90 240.5 78.1)">C2012_10nF</text>
<text x="262.5" y="80.6">1</text>
<text x="262.5" y="83.5">2</text>
<text x="118.9" y="88.9" transform="rotate(-90 118.9 88.9)">R31</text>
<text x="143.8" y="89.2">3</text>
<text x="145.4" y="86.9">U11</text>
<text x="152" y="86.6" transform="rotate(-90 152 86.6)">16</text>
<text x="160.2" y="89.2">13</text>
<text x="208.9" y="86.4">9</text>
<text x="211.3" y="87.2">VREF</text>
<text x="217.4" y="85.3">BOOT2</text>
<text x="218.3" y="89.1">OUT2</text>
<text x="223.4" y="88.3">1</text>
<text x="223.4" y="84.4">8</text>
<text x="261.9" y="89.6">691137710002</text>
<text x="32.9" y="90.6">CN10</text>
<text x="39.6" y="94">1</text>
<text x="120.5" y="92.8" transform="rotate(-90 120.5 92.8)">1</text>
<text x="123.7" y="91.4" transform="rotate(-90 123.7 91.4)">3216_6.8K_F</text>
<text x="130.4" y="94" transform="rotate(-90 130.4 94)">C27</text>
<text x="135.1" y="94.4" transform="rotate(-90 135.1 94.4)">C2012_0.1uF</text>
<text x="143" y="95">14</text>
<text x="143" y="92.1">15</text>
<text x="146.2" y="95.8">1C</text>
<text x="146.2" y="93">1RC</text>
<text x="146.2" y="90.1">1RD</text>
<text x="152.9" y="90.8" transform="rotate(-90 152.9 90.8)">VCC</text>
<text x="156.7" y="93">1Q</text>
<text x="156.7" y="90.1">1Q</text>
<text x="160.2" y="92.1">4</text>
<text x="208.1" y="92.1">11</text>
<text x="211.3" y="93">EN</text>
<text x="217" y="93.8" transform="rotate(-90 217 93.8)">SENSE</text>
<text x="218.8" y="93">GND</text>
<text x="223.4" y="92.1">6</text>
<text x="236.6" y="95.4" transform="rotate(-90 236.6 95.4)">C25</text>
<text x="240.5" y="95.4" transform="rotate(-90 240.5 95.4)">C2012_10nF</text>
<text x="39.6" y="96.9">2</text>
<text x="42.2" y="97.1">GND</text>
<text x="53.4" y="97.1" transform="rotate(-90 53.4 97.1)">2</text>
<text x="62" y="97.1" transform="rotate(-90 62 97.1)">2</text>
<text x="67.2" y="98.6">TP6</text>
<text x="143.8" y="97.9">1</text>
<text x="143.8" y="101.7">2</text>
<text x="146.2" y="98.7">1A</text>
<text x="156" y="97.7">2RD</text>
<text x="156.1" y="100.6">2RC</text>
<text x="160.2" y="96.9">11</text>
<text x="160.2" y="99.8">7</text>
<text x="173.1" y="97.1" transform="rotate(-90 173.1 97.1)">2</text>
<text x="216.2" y="97" transform="rotate(-90 216.2 97)">10</text>
<text x="219.7" y="97.1">L6203</text>
<text x="32.1" y="103.1">691137710002</text>
<text x="51.8" y="103.3" transform="rotate(-90 51.8 103.3)">R28</text>
<text x="53.4" y="107.2" transform="rotate(-90 53.4 107.2)">1</text>
<text x="56.7" y="106.1" transform="rotate(-90 56.7 106.1)">3216_10.6K_F</text>
<text x="60.4" y="103.3" transform="rotate(-90 60.4 103.3)">R50</text>
<text x="62.1" y="107.2" transform="rotate(-90 62.1 107.2)">1</text>
<text x="65.3" y="105.7" transform="rotate(-90 65.3 105.7)">3216_5.6K_F</text>
<text x="120.4" y="106.6" transform="rotate(-90 120.4 106.6)">2</text>
<text x="143.8" y="106.4">5</text>
<text x="146.2" y="102.6">1B</text>
<text x="146.2" y="107.3">2Q</text>
<text x="156.9" y="106.4">2A</text>
<text x="156.9" y="103.5">2C</text>
<text x="160.2" y="105.5">9</text>
<text x="160.2" y="102.6">6</text>
<text x="171.5" y="103.3" transform="rotate(-90 171.5 103.3)">R37</text>
<text x="173.1" y="107.2" transform="rotate(-90 173.1 107.2)">1</text>
<text x="176.4" y="106" transform="rotate(-90 176.4 106)">3216_470R_F</text>
<text x="180.7" y="104">3.3V</text>
<text x="206.5" y="104">3.3V</text>
<text x="222.3" y="107.8">CEMENT_0.1R_5W</text>
<text x="49.9" y="113.5" transform="rotate(-90 49.9 113.5)">D6</text>
<text x="53.5" y="113.2" transform="rotate(-90 53.5 113.2)">A</text>
<text x="62" y="112.4" transform="rotate(-90 62 112.4)">2</text>
<text x="78.7" y="109.5">SIG2+</text>
<text x="118.9" y="112.9" transform="rotate(-90 118.9 112.9)">R32</text>
<text x="143" y="109.3">12</text>
<text x="146.2" y="110.2">2Q</text>
<text x="152" y="113.5" transform="rotate(-90 152 113.5)">8</text>
<text x="152.9" y="111.1" transform="rotate(-90 152.9 111.1)">GND</text>
<text x="155" y="113.2">74LV123</text>
<text x="157" y="110.2">2B</text>
<text x="160.2" y="109.3">10</text>
<text x="169.6" y="112.5" transform="rotate(-90 169.6 112.5)">D8</text>
<text x="173.2" y="112.2" transform="rotate(-90 173.2 112.2)">A</text>
<text x="222.3" y="109.3">2</text>
<text x="226.8" y="112.7">R33</text>
<text x="232.4" y="109.4">1</text>
<text x="53.5" y="118.6" transform="rotate(-90 53.5 118.6)">K</text>
<text x="57.7" y="116.7" transform="rotate(-90 57.7 116.7)">LED</text>
<text x="60.4" y="118.6" transform="rotate(-90 60.4 118.6)">R51</text>
<text x="112.2" y="115.5" transform="rotate(-90 112.2 115.5)">C23</text>
<text x="116" y="115.5" transform="rotate(-90 116 115.5)">C2012_10uF</text>
<text x="120.5" y="116.7" transform="rotate(-90 120.5 116.7)">1</text>
<text x="123.7" y="114.8" transform="rotate(-90 123.7 114.8)">3216_1K_F</text>
<text x="173.2" y="117.6" transform="rotate(-90 173.2 117.6)">K</text>
<text x="177.4" y="115.7" transform="rotate(-90 177.4 115.7)">LED</text>
<text x="191.3" y="115.3" transform="rotate(-90 191.3 115.3)">2</text>
<text x="207.5" y="115.3" transform="rotate(-90 207.5 115.3)">2</text>
<text x="216.2" y="117.2" transform="rotate(-90 216.2 117.2)">2</text>
<text x="62.1" y="122.5" transform="rotate(-90 62.1 122.5)">1</text>
<text x="65.3" y="121.1" transform="rotate(-90 65.3 121.1)">3216_3.9K_F</text>
<text x="181" y="124.7">E</text>
<text x="189.7" y="121.5" transform="rotate(-90 189.7 121.5)">R54</text>
<text x="191.3" y="125.3" transform="rotate(-90 191.3 125.3)">1</text>
<text x="194.5" y="123.8" transform="rotate(-90 194.5 123.8)">3216_10K_F</text>
<text x="206" y="121.5" transform="rotate(-90 206 121.5)">R53</text>
<text x="207.6" y="125.3" transform="rotate(-90 207.6 125.3)">1</text>
<text x="210.8" y="123.9" transform="rotate(-90 210.8 123.9)">3216_2.2K_F</text>
<text x="214.6" y="123.4" transform="rotate(-90 214.6 123.4)">R52</text>
<text x="176.8" y="128.3">Q4</text>
<text x="187" y="128.5">B</text>
<text x="193.5" y="128.5">2</text>
<text x="195.4" y="127">3216_220R_F</text>
<text x="198.1" y="131.8">R55</text>
<text x="203.6" y="128.5">1</text>
<text x="216.2" y="127.3" transform="rotate(-90 216.2 127.3)">1</text>
<text x="219.4" y="126.1" transform="rotate(-90 219.4 126.1)">3216_220R_F</text>
<text x="153.9" y="134.3">D7</text>
<text x="180.8" y="134.1">C</text>
<text x="185.1" y="135">MMBT2907ALT1</text>
<text x="206.7" y="133.3">C</text>
<text x="212.4" y="133.7">Q5</text>
<text x="212.9" y="137.1">B</text>
<text x="220.4" y="137.1">2</text>
<text x="222.6" y="135.6">3216_10K_F</text>
<text x="230.4" y="137.2">1</text>
<text x="72.5" y="141.3">3.3V</text>
<text x="154.5" y="140.1">1N4148WSTR</text>
<text x="181.7" y="139.2" transform="rotate(-90 181.7 139.2)">2</text>
<text x="206.8" y="142.7">E</text>
<text x="209.9" y="144">MMBT2222ALT1</text>
<text x="224.9" y="140.4">R17</text>
<text x="180.1" y="145.4" transform="rotate(-90 180.1 145.4)">R56</text>
<text x="181.8" y="149.3" transform="rotate(-90 181.8 149.3)">1</text>
<text x="185" y="147.9" transform="rotate(-90 185 147.9)">3216_2.2K_F</text>
<text x="62.9" y="152.6" transform="rotate(-90 62.9 152.6)">2</text>
<text x="61.4" y="161.1" transform="rotate(-90 61.4 161.1)">3216_10K_F</text>
<text x="66.3" y="158.8" transform="rotate(-90 66.3 158.8)">R61</text>
<text x="74.2" y="160.1">E</text>
<text x="33.5" y="164.3">1Q</text>
<text x="46.1" y="163.9">2</text>
<text x="48.7" y="162.4">3216_1K_F</text>
<text x="50.6" y="167.3">R60</text>
<text x="56.2" y="164">1</text>
<text x="63" y="162.7" transform="rotate(-90 63 162.7)">1</text>
<text x="68.1" y="163.9">B</text>
<text x="77.3" y="163.7">Q6</text>
<text x="192.4" y="163.4">COMPANY:</text>
<text x="60.6" y="170.4">MMBT2907ALT1</text>
<text x="74.2" y="169.5">C</text>
<text x="192.4" y="172.9">TITLE:</text>
<text x="64.8" y="174.9">TMB09A03</text>
<text x="73.6" y="176.4" transform="rotate(-90 73.6 176.4)">1</text>
<text x="144.5" y="179.6">DRAWN:</text>
<text x="173.2" y="179.6">DATED:</text>
<text x="73.6" y="183.6" transform="rotate(-90 73.6 183.6)">2</text>
<text x="68.9" y="186.3">BZ1</text>
<text x="144.5" y="187.3">CHECKED:</text>
<text x="173.2" y="187.3">DATED:</text>
<text x="200.3" y="188.3">CODE:</text>
<text x="218.4" y="188.3">SIZE:</text>
<text x="246.2" y="188.3">DRAWING NO:</text>
<text x="279.7" y="188.3">REV:</text>
<text x="144.5" y="194.9">QUALITY CONTROL:</text>
<text x="173.2" y="194.9">DATED:</text>
<text x="144.5" y="202.6">RELEASED:</text>
<text x="173.2" y="202.6">DATED:</text>
<text x="192.6" y="205.5">SCALE:</text>
<text x="253.9" y="205.5">SHEET:</text>
<text x="260.1" y="205.5">OF</text>
</g>
</svg>
